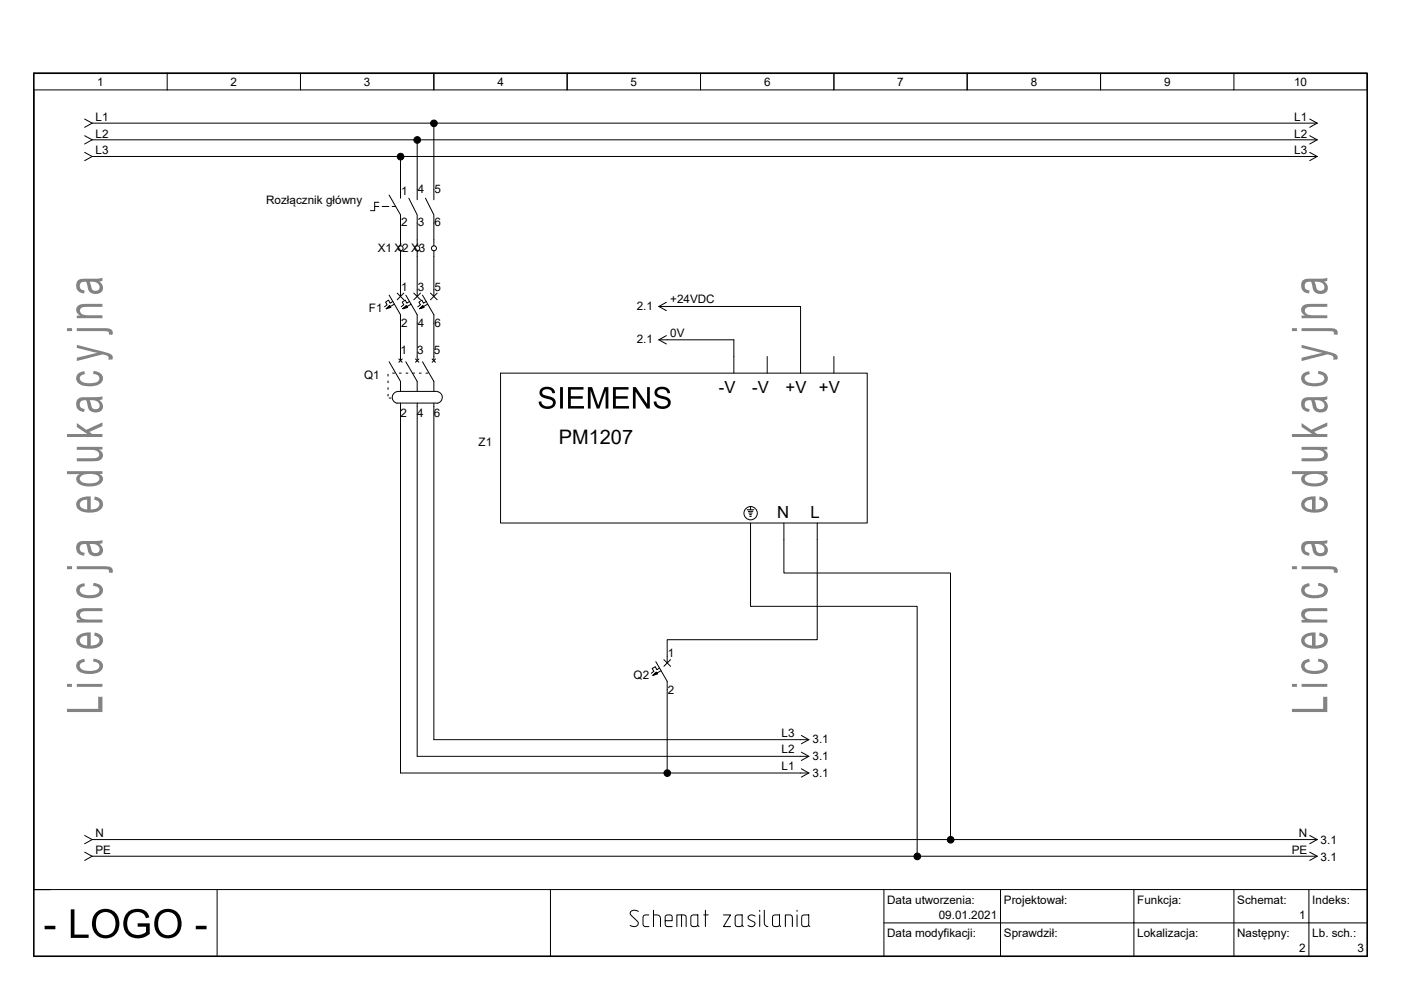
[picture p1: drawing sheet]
<svg xmlns="http://www.w3.org/2000/svg" width="297mm" height="210mm" viewBox="0 0 297 210" stroke-linecap="round" stroke-linejoin="round" font-family="sans-serif">
<path d="M7.2 15.5h282.7v187.3h-282.7z" fill="none" stroke="#000" stroke-width=".34"/>
<g fill="none" stroke="#000" stroke-width=".21">
<path d="M7.2 15.5h28.3M35.5 15.5h28.2v3.6h-28.2M35.5 15.5v3.6M35.5 19.1h-28.3v169.6h282.7M63.7 15.5h28.3v3.6h-28.3zM92 15.5h28.2v3.6h-28.2zM120.2 15.5h28.3v3.6h-28.3zM148.5 15.5h28.3v3.6h-28.3zM176.8 15.5h28.3v3.6h-28.3zM205.1 15.5h28.2v3.6h-28.2zM233.3 15.5h28.3v3.6h-28.3zM261.6 15.5h28.3v3.6h-28.3"/>
<path d="M17.9 25.3l1.6 .8M17.9 28.8l1.6 .9M17.9 32.3l1.6 .9M19.5 26.1h259.8M19.5 29.7h259.8M19.5 33.2h259.8M19.5 26.1l-1.6 .9M19.5 29.7l-1.6 .8M19.5 33.2l-1.6 .9M84.9 33.2v8.8M88.5 29.7v12.7M92 26.1v16.3"/>
<path d="M277.7 25.3l1.6 .8M277.7 28.8l1.6 .9M277.7 32.3l1.6 .9M279.3 26.1l-1.6 .9M279.3 29.7l-1.6 .8M279.3 33.2l-1.6 .9M79.4 43.8h.9M80.3 42.9h-.9v1.8h-.9M81 43.8h1.4M82.5 41.4l2.4 4.2v6.5M83.1 43.8h.8M84.9 53.2v9.7"/>
<path d="M86.7 42l1.8 3.6v6.5M88.5 53.2v9.7M90.2 42l1.8 3.6v1.7M92 47.3v4.8M92 53.2v9.7M82.3 79.3v.5M82.5 76.7l2.4 4.2v2.1M82.5 62.6l2.4 4.2v9.7M83.2 79.1h.5M83.3 63.9l-.6 .4-.3-.7-.7 .5 .4 .5-.6 .5M83.6 64.5l-1.7 1 .7-.7 .3 .4-1 .3M84.2 62.2l1.4 1.4"/>
<path d="M84.6 76.1l.7 .7M84.6 79.1h.5M85.3 76.1l-.7 .7M85.6 62.2l-1.4 1.4M86 79.1h.5M86 76.7l2.5 4.2v2.1M86 62.6l2.5 4.2v9.7M86.8 63.9l-.5 .4-.4-.7-.6 .5 .3 .5-.5 .5M87.2 64.5l-1.8 1 .7-.7 .3 .4-1 .3M87.4 79.1h.6M87.7 62.2l1.5 1.4M88.1 76.1l.7 .7"/>
<path d="M88.8 76.1l-.7 .7M88.8 79.1h.6M89.2 62.2l-1.5 1.4M89.6 62.6l2.4 4.2v9.7M89.6 76.7l2.4 4.2v2.1M90.3 79.1h.5M90.4 63.9l-.6 .4-.4-.7-.6 .5 .4 .5-.6 .5M90.7 64.5l-1.8 1 .8-.7 .2 .4-1 .3M91.3 62.2l1.4 1.4M91.6 76.1l.7 .7M92.3 76.1l-.7 .7M92.7 62.2l-1.4 1.4"/>
<path d="M106.1 79.1h77.8v31.8h-77.8zM139.7 65l1.6 .9M139.7 72.1l1.6 .9M139.7 65h30v14.1M139.7 72.1h15.9v7M141.3 64.1l-1.6 .9M141.3 71.2l-1.6 .9M162.7 75.6v3.5M176.8 75.6v3.5M82.3 80.7v.6M82.3 82.1v.6M82.3 83.5v.6"/>
<path d="M82.4 84.4h.6M84.2 83h8.5M84.2 85.5h8.5M84.2 83.1a1.25 1.25 0 0 0-1 1.2 1.25 1.25 0 0 0 1 1.2M84.9 85.5v78.5h86.6M88.5 85.5v74.9h83M92 85.5v71.4h79.5M92.7 83.1a1.25 1.25 0 0 1 1.1 1.2 1.25 1.25 0 0 1-1.1 1.2M158.4 108.1h1.4M158.6 108.5h1M158.8 108.8h.7M158.9 109.2h.4"/>
<path d="M159 109.5h.3M159.1 110.9v17.7h35.4v53M159.1 107.4v.7M166.2 110.9v10.6h35.3v56.6M173.3 110.9v24.8h-31.8v4.9M140.8 139.9l1.4 1.4M142.2 139.9l-1.4 1.4M139 140.3l2.5 4.2v19.5M139.8 141.7l-.5 .3-.4-.6-.6 .4 .3 .6-.5 .4M140.2 142.3l-1.8 .9 .7-.7 .3 .5-1 .2M169.9 156l1.6 .9M169.9 159.5l1.6 .9"/>
<path d="M171.5 156.9l-1.6 .9M17.9 177.2l1.6 .9M19.5 178.1h259.8M19.5 178.1l-1.6 .9M169.9 163.1l1.6 .9M171.5 160.4l-1.6 .9M171.5 164l-1.6 .8M277.7 177.2l1.6 .9M279.3 178.1l-1.6 .9M17.9 180.7l1.6 .9M19.5 181.6h259.8M19.5 181.6l-1.6 .9"/>
<path d="M46 188.7v14.1M116.7 188.7v14.1M135.3 193.3a1.05 1.05 0 0 0-1.7 .5l1.5 1.6a.82 .82 0 0 1-.2 1 .82 .82 0 0 1-1 0l-.3-.1M137.6 194.1h-.9l-.4 .4 .2 1.9 .3 .1h.8M138.6 193.1v3.4M138.6 194.1h.7a.76 .76 0 0 1 .7 .7v1.7M141 195.3h1.5v-.9l-.2-.3h-.8l-.4 .2-.1 1.7 .4 .5h1.1M143.5 196.5v-2.4h1.5l.4 .1 .1 2.3M144.5 194.1v2.4M146.6 194.2l1.4-.1v1.9l-.2 .4-.2 .1h-.7l-.4-.2v-1.8zM147.9 196.2l.3 .3M149.2 194.1h1"/>
<path d="M149.6 193.1v3.4M153.4 194.1h1.5l-1.5 2.4h1.5M156 194.2l1.3-.1v1.9l-.1 .4-.2 .1h-.8l-.3-.2v-1.8zM157.3 196.2l.3 .3M160.1 194.3l-.1-.1a.72 .72 0 0 0-.9-.1 .72 .72 0 0 0-.4 .8l1 .6a.63 .63 0 0 1 .2 .9 .63 .63 0 0 1-.9 .1l-.4-.2M161.1 194.1v2.4M161.1 193.1v.2M162 193.1v2.7a.8 .8 0 0 0 .8 .7M163.9 194.2l1.4-.1v1.9l-.1 .4-.3 .1h-.7l-.4-.2v-1.8zM165.2 196.2l.3 .3M166.5 196.5v-2.4h1l.4 .1 .1 .3v2M169 194.1v2.4"/>
<path d="M169 193.1v.2M170.1 194.2l.4-.1h1v1.9l-.2 .4-.2 .1h-.8l-.3-.2v-1.8zM171.4 196.2l.3 .3M187.4 188.7v14.1M187.4 195.7h102.5M212.1 188.7v14.1M240.4 188.7v14.1M261.6 188.7v14.1M277.5 188.7v14.1M277.7 180.7l1.6 .9M279.3 181.6l-1.6 .9"/>
<circle cx="84.9" cy="33.2" r=".71"/>
<circle cx="88.5" cy="29.7" r=".71"/>
<circle cx="92" cy="26.2" r=".7"/>
<circle cx="84.9" cy="52.7" r=".53"/>
<circle cx="88.5" cy="52.7" r=".53"/>
<circle cx="92" cy="52.7" r=".53"/>
<circle cx="159.2" cy="108.9" r="1.41"/>
<circle cx="141.5" cy="164" r=".7"/>
<circle cx="201.6" cy="178.1" r=".71"/>
<circle cx="194.5" cy="181.6" r=".71"/>
</g>
<g fill="#000">
<path d="M114.7 82.5a1.79 1.79 0 0 1 3 .9h-.6a1.14 1.14 0 0 0-1-.8 1.14 1.14 0 0 0-1.1 .6v.2a2.81 2.81 0 0 0 1.9 .8 1.28 1.28 0 0 1 .9 1.5 1.28 1.28 0 0 1-1.4 1 1.81 1.81 0 0 1-2.2-1.5l.6-.1a1.36 1.36 0 0 0 1 1.1 1.36 1.36 0 0 0 1.4-.6 .86 .86 0 0 0-.9-1 1.92 1.92 0 0 1-1.9-1.1l.1-.7zM118.7 82.1h.7v4.6h-.7zM120.4 82.1h3.3v.5h-2.7v1.4h2.5v.6h-2.5v1.5h2.8v.6h-3.4zM124.6 82.1h.9l1.3 3.9 1.4-3.9h.8v4.6h-.6v-3.9l-1.3 3.9h-.6l-1.3-3.9v3.9h-.6zM130 82.1h3.3v.5h-2.7v1.4h2.5v.6h-2.5v1.5h2.8v.6h-3.4zM134.2 82.1h.6l2.4 3.6v-3.6h.6v4.6h-.6l-2.4-3.6v3.6h-.6zM139.1 82.5a1.79 1.79 0 0 1 3 .9h-.6a1.14 1.14 0 0 0-1-.8 1.14 1.14 0 0 0-1.2 .6l.1 .2a2.81 2.81 0 0 0 1.9 .8 1.28 1.28 0 0 1 .9 1.5 1.28 1.28 0 0 1-1.4 1 1.78 1.78 0 0 1-2.2-1.5l.5-.1a1.36 1.36 0 0 0 1.1 1.1 1.36 1.36 0 0 0 1.4-.6 .85 .85 0 0 0-.9-1 1.92 1.92 0 0 1-1.9-1.1l.1-.7z"/>
<path d="M9.5 196.4h2.2v.7h-2.2zM15 192.9h.8v5.3h3v.7h-3.8zM20.3 193.6a2.99 2.99 0 0 1 3.7-.4 2.99 2.99 0 0 1 1.2 3.6 2.93 2.93 0 0 1-3.5 2.1 2.93 2.93 0 0 1-2.2-3.5 3 3 0 0 1 .8-1.8zM21 194a2.82 2.82 0 0 0 .6 4.2 2.19 2.19 0 0 0 2.2-.4 2.19 2.19 0 0 0 .7-2.3 2.07 2.07 0 0 0-1.3-1.9 2.07 2.07 0 0 0-2.2 .4zM27 193.6a2.77 2.77 0 0 1 4.7 1l-.8 .2a2.03 2.03 0 0 0-2.1-1.3 2.03 2.03 0 0 0-1.8 1.7 2.37 2.37 0 0 0 1 2.8 2.37 2.37 0 0 0 3-.3v-1.1h-1.8v-.8h2.5v2.3a3.5 3.5 0 0 1-5.2-.6 3.7 3.7 0 0 1 .5-3.9zM33.5 193.6a2.99 2.99 0 0 1 3.7-.4 2.99 2.99 0 0 1 1.2 3.6 2.92 2.92 0 0 1-3.5 2.1 2.92 2.92 0 0 1-2.2-3.5l.3-1zM34.1 194a2.81 2.81 0 0 0 .7 4.2 2.19 2.19 0 0 0 2.2-.4 2.19 2.19 0 0 0 .7-2.3 2.07 2.07 0 0 0-1.3-1.9 2.07 2.07 0 0 0-2.3 .4zM41.5 196.4h2.3v.7h-2.3z"/>
</g>
<g fill="#000">
<circle cx="84.9" cy="33.2" r=".71"/>
<circle cx="88.5" cy="29.7" r=".71"/>
<circle cx="92" cy="26.2" r=".7"/>
<circle cx="141.5" cy="164" r=".7"/>
<circle cx="201.6" cy="178.1" r=".71"/>
<circle cx="194.5" cy="181.6" r=".71"/>
</g>
<path d="M12.2 58.4h11.7v93.2h-11.7z" fill="#fff"/>
<g fill="#838383">
<path d="M14.2 150.3h6.6v-2.5h.9v3.2h-7.5z"/>
<path d="M16.6 140.3l1.3-.6 .1 .7a.89 .89 0 0 0-1.1 .7 .89 .89 0 0 0 .8 1 3.8 3.8 0 0 0 3.2-.3 .9 .9 0 0 0 0-1 .9 .9 0 0 0-.9-.4l-.3-.1 .2-.6a1.73 1.73 0 0 1 1.9 1.9 2.8 2.8 0 0 1-3.2 1.3 2.04 2.04 0 0 1-2.4-1.9z"/>
<path d="M16.5 129.5a2.57 2.57 0 0 1 1.9-.5h3.3v.6h-3.3a1.12 1.12 0 0 0-1.4 .8l.1 .5 .8 .4 3.8 .1v.6h-5.4v-.5h.8a1.22 1.22 0 0 1-.6-2z"/>
<path d="M16.6 124.2l1.3-.5 .1 .6a.89 .89 0 0 0-1.1 .7 .89 .89 0 0 0 .8 1.1 3.8 3.8 0 0 0 3.2-.4 .9 .9 0 0 0 0-1 .9 .9 0 0 0-.9-.4l-.3-.1 .2-.6a1.73 1.73 0 0 1 1.9 2 3.1 3.1 0 0 1-3.6 1.2 1.84 1.84 0 0 1-2-1.9z"/>
<path d="M16.3 94.8h5.4v.6h-.8a1.27 1.27 0 0 1 .9 1.5 1.27 1.27 0 0 1-1.5 .9h-4v-.6h3a1.32 1.32 0 0 0 1.7-.8 1.43 1.43 0 0 0-1.8-1h-2.9z"/>
<path d="M16.3 89.7l2 1.5 3.4-1.6v.8l-2.8 1.2 .7 .5h2.1v.6h-7.5v-.6h4.3l-2.2-1.5z"/>
<path d="M16.6 79.2l1.3-.5 .1 .7a.88 .88 0 0 0-.9 .4 .88 .88 0 0 0 .1 1 3.8 3.8 0 0 0 3.7 0 .9 .9 0 0 0 0-1 .9 .9 0 0 0-.9-.5h-.3l.2-.6a1.76 1.76 0 0 1 1.9 1.9 3.2 3.2 0 0 1-3.6 1.3 1.7 1.7 0 0 1-1.7-.7 1.7 1.7 0 0 1-.1-1.8z"/>
<path d="M16.3 73.2l5.5 1.4a2.89 2.89 0 0 1 2.1 1l-.1 .6-.9 .1a.69 .69 0 0 0-.6-1l-.6-.1-5.4 1.4v-.7l4.4-1.1-4.4-1z"/>
<path d="M16.5 64.9a2.55 2.55 0 0 1 1.9-.4h3.3v.6h-3.3a1.12 1.12 0 0 0-1.4 .8l.1 .5 .8 .4 3.8 .1v.6h-5.4v-.6h.8a1.22 1.22 0 0 1-.6-2z"/>
<path d="M14.2 145.1h1.1v.6h-1.1zM16.3 145.1h5.4v.6h-5.4z"/>
<path d="M16.6 134.9a3.9 3.9 0 0 1 2.6-.8v2.8a1.42 1.42 0 0 0 1.9-1.3l-.5-.5-.6-.3 .1-.6a1.68 1.68 0 0 1 1.7 1.7 1.68 1.68 0 0 1-1.8 1.6 3.9 3.9 0 0 1-3.7-1 1.35 1.35 0 0 1 .3-1.6zM17.2 135.2a.94 .94 0 0 0-.2 1 .94 .94 0 0 0 .8 .6l.7 .1v-2.1l-.9 .2z"/>
<path d="M14.2 120.1h1.1v.6h-1.1zM16.3 120.1h6.2a1.06 1.06 0 0 1 1.1 .3 1.06 1.06 0 0 1 .2 1.1l-.8-.1 .1-.5-.4-.1-6.4-.1z"/>
<path d="M16.6 115.1l.8-.3 3.4-.1 .9-.2v.7l-.7 .1a1.44 1.44 0 0 1 .7 2 1.44 1.44 0 0 1-1.9 .6 1.63 1.63 0 0 1-1.3-1.7 .77 .77 0 0 0-.5-.9 .77 .77 0 0 0-.9 .4 .98 .98 0 0 0-.1 1.1 .98 .98 0 0 0 .9 .5l-.1 .6a1.67 1.67 0 0 1-1.5-1 1.67 1.67 0 0 1 .3-1.8zM19 115.4l.1 .2a2.14 2.14 0 0 0 .9 1.7 .88 .88 0 0 0 1.1-.6 .88 .88 0 0 0-.6-1.1z"/>
<path d="M16.6 106a3.9 3.9 0 0 1 2.6-.7v2.8a1.34 1.34 0 0 0 1.8-1.6l-.4-.3-.6-.2 .1-.7a1.64 1.64 0 0 1 1.7 1.5 1.64 1.64 0 0 1-1.4 1.8 3.9 3.9 0 0 1-4.1-.9 1.37 1.37 0 0 1 .3-1.7zM17.2 106.4a.93 .93 0 0 0-.2 1 .93 .93 0 0 0 .8 .5l.7 .2v-2.1l-.9 .1z"/>
<path d="M14.2 99.9h7.5v.6h-.7a1.22 1.22 0 0 1 .8 1.3 1.22 1.22 0 0 1-1 1.1 4.6 4.6 0 0 1-4.3-.5 1.1 1.1 0 0 1 .4-1.8h-2.7zM17.2 101a.8 .8 0 0 0-.2 .9 .8 .8 0 0 0 .7 .5 3.8 3.8 0 0 0 3.2-.4 .89 .89 0 0 0 0-1 .89 .89 0 0 0-.9-.4h-1.9z"/>
<path d="M16.6 84.6l.8-.3 3.4-.1 .9-.2v.7l-.7 .1a1.44 1.44 0 0 1 .7 2 1.44 1.44 0 0 1-1.9 .6 1.63 1.63 0 0 1-1.3-1.7 .77 .77 0 0 0-.5-.9 .77 .77 0 0 0-.9 .5 .98 .98 0 0 0-.1 1 .98 .98 0 0 0 .9 .5l-.1 .6a1.66 1.66 0 0 1-1.5-1 1.66 1.66 0 0 1 .3-1.8zM19 84.9l.1 .2a2.53 2.53 0 0 0 .7 1.6 .89 .89 0 0 0 1.3-.4 .89 .89 0 0 0-.6-1.2z"/>
<path d="M14.2 69.6h1.1v.6h-1.1zM16.3 69.6h6.2a1.09 1.09 0 0 1 1.4 1.3l-.1 .1-.8-.1 .1-.4-.7-.3h-6.1z"/>
<path d="M16.6 59.5l.8-.4h3.4l.9-.2v.7l-.7 .1a1.45 1.45 0 0 1 .7 1.9 1.45 1.45 0 0 1-1.9 .7 1.65 1.65 0 0 1-1.3-1.8 .77 .77 0 0 0-.5-.8 .77 .77 0 0 0-.9 .4 .98 .98 0 0 0-.1 1.1 .98 .98 0 0 0 .9 .4l-.1 .7a1.67 1.67 0 0 1-1.5-1 1.67 1.67 0 0 1 .3-1.8zM19 59.8l.1 .1a2.14 2.14 0 0 0 .9 1.7 .88 .88 0 0 0 1.1-.5 .88 .88 0 0 0-.6-1.1z"/>
</g>
<path d="M271.9 58.4h11.8v93.2h-11.8z" fill="#fff"/>
<g fill="#838383">
<path d="M273.9 150.3h6.6v-2.5h.9v3.2h-7.5z"/>
<path d="M276.3 140.3l1.3-.6 .1 .7a.89 .89 0 0 0-1.1 .7 .89 .89 0 0 0 .8 1 3.8 3.8 0 0 0 3.2-.3 .9 .9 0 0 0 0-1 .9 .9 0 0 0-.9-.4l-.3-.1 .1-.6a1.74 1.74 0 0 1 2 1.9 2.58 2.58 0 0 1-2.8 1.4 2.38 2.38 0 0 1-2.8-1.8l.1-.5z"/>
<path d="M276.2 129.5a2.58 2.58 0 0 1 1.9-.5h3.3v.6h-3.3a1.12 1.12 0 0 0-1.5 .8l.2 .5 .8 .4 3.8 .1v.6h-5.4v-.5h.8a1.24 1.24 0 0 1-.6-2z"/>
<path d="M276.3 124.2l1.3-.5 .1 .6a.89 .89 0 0 0-1.1 .7 .89 .89 0 0 0 .8 1.1 3.8 3.8 0 0 0 3.2-.4 .9 .9 0 0 0 0-1 .9 .9 0 0 0-.9-.4l-.3-.1 .1-.6a1.74 1.74 0 0 1 2 2 2.56 2.56 0 0 1-2.8 1.3 2.55 2.55 0 0 1-2.8-1.4v-.6z"/>
<path d="M276 94.8h5.4v.6h-.8a1.27 1.27 0 0 1 .9 1.5 1.27 1.27 0 0 1-1.5 .9h-4v-.6h3a1.36 1.36 0 0 0 1.8-.8 1.47 1.47 0 0 0-1.9-1h-2.9z"/>
<path d="M276 89.7l2 1.5 3.4-1.6v.8l-2.8 1.2 .7 .5h2.1v.6h-7.5v-.6h4.3l-2.2-1.5z"/>
<path d="M276.3 79.2l1.3-.5 .1 .7a.9 .9 0 0 0-1.1 .7 .9 .9 0 0 0 .8 1 3.7 3.7 0 0 0 3.3-.4 .91 .91 0 0 0-1-1.4h-.3l.1-.6a1.76 1.76 0 0 1 2 1.9 2.57 2.57 0 0 1-2.8 1.3 2.47 2.47 0 0 1-2.8-1.4l.1-.8z"/>
<path d="M276 73.2l5.5 1.4a2.98 2.98 0 0 1 2.1 1l-.1 .6-.8 .1a.69 .69 0 0 0-.7-1l-.6-.1-5.4 1.4v-.7l4.4-1.1-4.4-1z"/>
<path d="M276.2 64.9a2.58 2.58 0 0 1 1.9-.4h3.3v.6h-3.3a1.12 1.12 0 0 0-1.5 .8l.2 .5 .8 .4 3.8 .1v.6h-5.4v-.6h.8a1.24 1.24 0 0 1-.6-2z"/>
<path d="M273.9 145.1h1.1v.6h-1.1zM276 145.1h5.4v.6h-5.4z"/>
<path d="M276.3 134.9a3.8 3.8 0 0 1 2.6-.8v2.8a1.42 1.42 0 0 0 1.8-1.3l-.2-.4-.8-.4 .1-.6a1.68 1.68 0 0 1 1.7 1.7 1.68 1.68 0 0 1-1.8 1.6 3.8 3.8 0 0 1-3.7-1 1.37 1.37 0 0 1 .3-1.6zM276.9 135.2a.92 .92 0 0 0-.2 1 .92 .92 0 0 0 .8 .6l.7 .1v-2.1l-.9 .2z"/>
<path d="M273.9 120.1h1.1v.6h-1.1zM276 120.1h6.2a1.06 1.06 0 0 1 1.4 1.3l-.1 .1-.8-.1 .1-.2a.35 .35 0 0 0-.4-.4l-6.4-.1z"/>
<path d="M276.3 115.1l.7-.3 3.5-.1 .9-.2v.7l-.6 .1a1.44 1.44 0 0 1 .6 2 1.44 1.44 0 0 1-1.9 .6 1.64 1.64 0 0 1-1.3-1.7 .76 .76 0 0 0-.5-.9 .76 .76 0 0 0-.9 .4 .97 .97 0 0 0-.1 1.1 .97 .97 0 0 0 1 .5l-.2 .6a1.68 1.68 0 0 1-1.5-1 1.68 1.68 0 0 1 .3-1.8zM278.7 115.4l.1 .2a2.46 2.46 0 0 0 .7 1.6 .89 .89 0 0 0 1.3-.4 .89 .89 0 0 0-.6-1.2z"/>
<path d="M276.3 106a3.8 3.8 0 0 1 2.6-.7v2.8a1.34 1.34 0 0 0 1.8-1.6l-1-.5 .1-.7a1.64 1.64 0 0 1 1.7 1.5 1.64 1.64 0 0 1-1.4 1.8 3.9 3.9 0 0 1-4.1-.9 1.39 1.39 0 0 1 .3-1.7zM276.9 106.4a.92 .92 0 0 0-.2 1 .92 .92 0 0 0 .8 .5l.7 .2v-2.1l-.9 .1z"/>
<path d="M273.9 99.9h7.5v.6h-.7a1.22 1.22 0 0 1 .8 1.3 1.22 1.22 0 0 1-1 1.1 4.6 4.6 0 0 1-4.3-.5 1.12 1.12 0 0 1 .4-1.8h-2.7zM276.8 101a.9 .9 0 0 0 0 1.1 .9 .9 0 0 0 1 .4 2.9 2.9 0 0 0 2.9-.7 .98 .98 0 0 0-1-1.2h-1.9z"/>
<path d="M276.3 84.6l.7-.3 3.5-.1 .9-.2v.7l-.6 .1a1.44 1.44 0 0 1 .6 2 1.44 1.44 0 0 1-1.9 .6 1.64 1.64 0 0 1-1.3-1.7 .76 .76 0 0 0-.5-.9 .76 .76 0 0 0-.9 .5 .97 .97 0 0 0-.1 1 .97 .97 0 0 0 1 .5l-.2 .6a1.67 1.67 0 0 1-1.5-1 1.67 1.67 0 0 1 .3-1.8zM278.7 84.9l.1 .2a2.4 2.4 0 0 0 .7 1.6 .89 .89 0 0 0 1.3-.4 .89 .89 0 0 0-.6-1.2z"/>
<path d="M273.9 69.6h1.1v.6h-1.1zM276 69.6h6.2a1.08 1.08 0 0 1 1.4 1.3l-.1 .1-.8-.1 .1-.1a.35 .35 0 0 0-.4-.5l-6.4-.1z"/>
<path d="M276.3 59.5l.7-.4h3.5l.9-.2v.7l-.6 .1a1.45 1.45 0 0 1 .6 1.9 1.45 1.45 0 0 1-1.9 .7 1.66 1.66 0 0 1-1.3-1.8 .76 .76 0 0 0-.5-.8 .76 .76 0 0 0-.9 .4 .98 .98 0 0 0-.1 1.1 .98 .98 0 0 0 1 .4l-.2 .7a1.68 1.68 0 0 1-1.5-1 1.68 1.68 0 0 1 .3-1.8zM278.7 59.8l.1 .1a2.46 2.46 0 0 0 .7 1.7 .89 .89 0 0 0 1.3-.4 .89 .89 0 0 0-.6-1.2z"/>
</g>
<text font-size="4.2" x="118.5" y="94.1">PM1207</text>
<g font-size="3.5">
<text x="152.4" y="83.4">-V</text>
<text x="159.5" y="83.4">-V</text>
<text x="166.6" y="83.4">+V</text>
<text x="173.6" y="83.4">+V</text>
<text x="164.8" y="109.9">N</text>
<text x="171.8" y="109.9">L</text>
</g>
<g font-size="2.5">
<text x="20.6" y="18.2">1</text>
<text x="48.9" y="18.2">2</text>
<text x="77.2" y="18.2">3</text>
<text x="105.4" y="18.2">4</text>
<text x="133.7" y="18.2">5</text>
<text x="162" y="18.2">6</text>
<text x="190.2" y="18.2">7</text>
<text x="218.5" y="18.2">8</text>
<text x="246.8" y="18.2">9</text>
<text x="274.4" y="18.2">10</text>
<text x="20.3" y="25.6">L1</text>
<text x="20.3" y="29.2">L2</text>
<text x="274.4" y="25.6">L1</text>
<text x="274.4" y="29.2">L2</text>
<text x="20.3" y="32.7">L3</text>
<text x="274.4" y="32.7">L3</text>
<text x="85.1" y="41.4">1</text>
<text x="88.6" y="40.8">4</text>
<text x="92.1" y="40.8">5</text>
<text x="56.4" y="43.3">Rozłącznik główny</text>
<text x="85.1" y="48">2</text>
<text x="88.6" y="47.9">3</text>
<text x="92.1" y="47.9">6</text>
<text x="80.1" y="53.5">X1 X2 X3</text>
<text x="85.1" y="61.7">1</text>
<text x="88.6" y="61.7">3</text>
<text x="92.1" y="61.7">5</text>
<text x="135" y="65.7">2.1</text>
<text x="142.1" y="64.4">+24VDC</text>
<text x="78.2" y="66.2">F1</text>
<text x="85.1" y="69.4">2</text>
<text x="88.6" y="69.4">4</text>
<text x="92.1" y="69.4">6</text>
<text x="142.1" y="71.4">0V</text>
<text x="84.9" y="75.1">1</text>
<text x="88.5" y="75.1">3</text>
<text x="92" y="75.1">5</text>
<text x="135" y="72.8">2.1</text>
<text x="77.2" y="80.4">Q1</text>
<text x="84.9" y="88.5">2</text>
<text x="88.5" y="88.5">4</text>
<text x="92" y="88.5">6</text>
<text x="101.5" y="94.5">Z1</text>
<text x="134.3" y="143.9">Q2</text>
<text x="141.6" y="139.4">1</text>
<text x="141.6" y="147.2">2</text>
<text x="165.7" y="156.2">L3</text>
<text x="165.7" y="159.8">L2</text>
<text x="172.3" y="157.7">3.1</text>
<text x="172.3" y="161.2">3.1</text>
<text x="165.7" y="163.3">L1</text>
<text x="172.3" y="164.8">3.1</text>
<text x="20.3" y="177.6">N</text>
<text x="275.4" y="177.6">N</text>
<text x="280" y="179">3.1</text>
<text x="20.3" y="181.1">PE</text>
<text x="273.9" y="181.1">PE</text>
<text x="280" y="182.5">3.1</text>
<text x="188.1" y="191.7">Data utworzenia:</text>
<text x="212.8" y="191.7">Projektował:</text>
<text x="241.1" y="191.7">Funkcja:</text>
<text x="262.3" y="191.7">Schemat:</text>
<text x="278.2" y="191.7">Indeks:</text>
<text x="199" y="194.9">09.01.2021</text>
<text x="275.4" y="194.9">1</text>
<text x="188.1" y="198.8">Data modyfikacji:</text>
<text x="212.8" y="198.8">Sprawdził:</text>
<text x="241.1" y="198.8">Lokalizacja:</text>
<text x="262.3" y="198.8">Następny:</text>
<text x="275.4" y="202">2</text>
<text x="278.2" y="198.8">Lb. sch.:</text>
<text x="287.8" y="202">3</text>
</g>
</svg>
